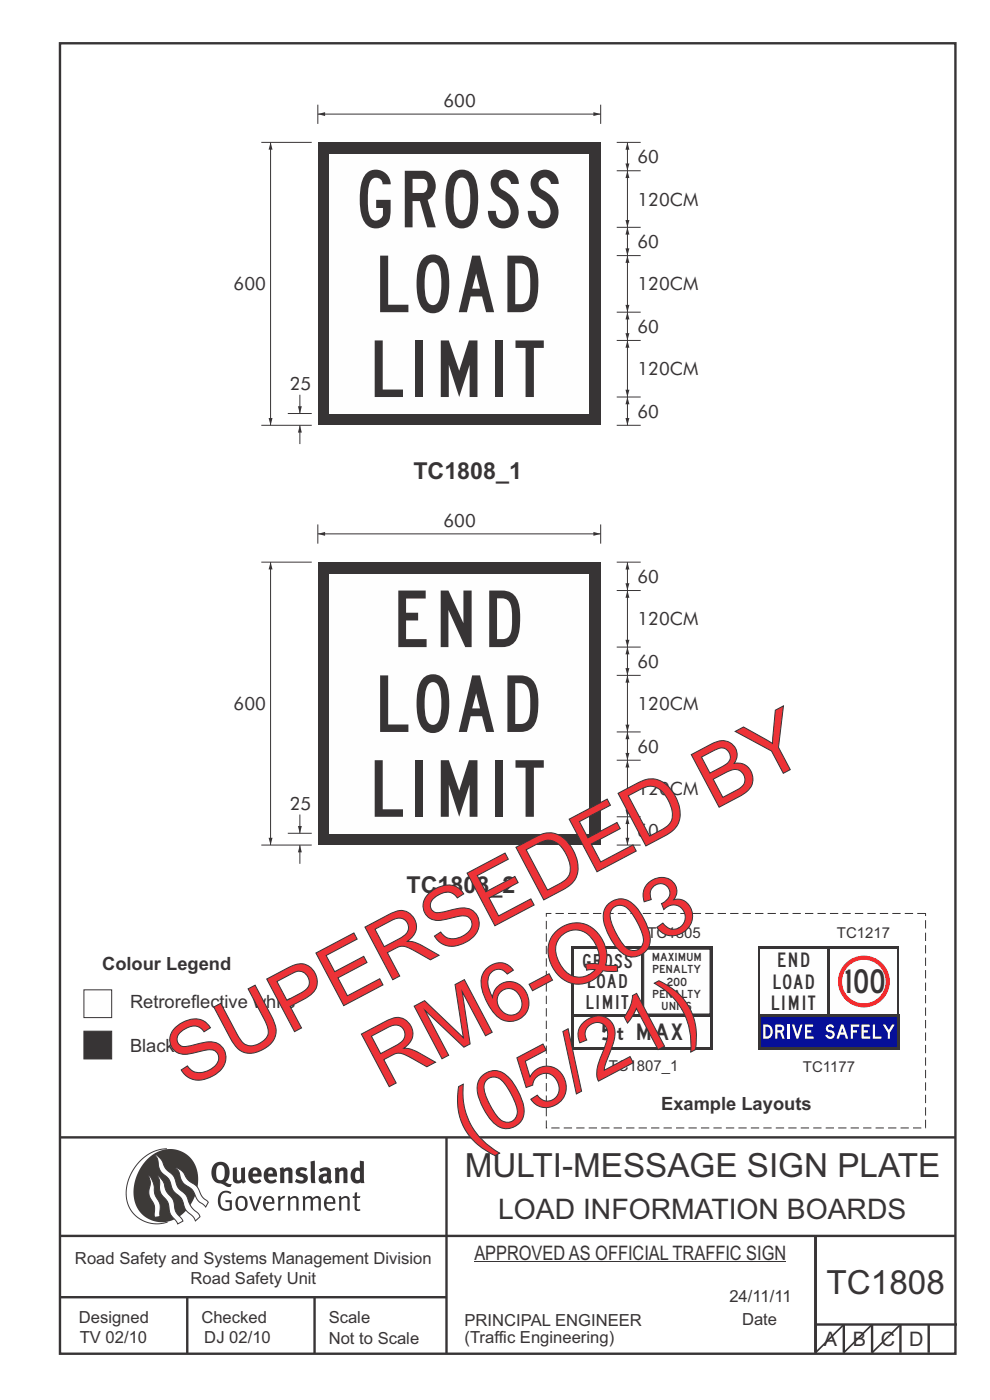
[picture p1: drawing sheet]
<svg xmlns="http://www.w3.org/2000/svg" width="210mm" height="297mm" viewBox="0 0 210 297" stroke-linecap="round" stroke-linejoin="round" font-family="sans-serif">
<g fill="none" stroke="#373435" stroke-width=".51">
<path d="M12.7 9.2h190v278h-190zM12.7 241.3h190M94.7 241.4v45.8M12.7 275.2h82M12.7 262.2h190.1M39.7 275.2v12M66.7 275.2v12M173 262.1v24.9M173 281h30M179 281v6M185 281v6M191 281v6"/>
<path d="M197 281v6"/>
</g>
<path d="M35.4 243.7a9.5 9.5 0 0 0-8.6 10.4 6.5 6.5 0 0 0 8.8 5.1" fill="none" stroke="#3d3a38" stroke-width=".21"/>
<path d="M31.3 245.9a6.1 6.1 0 0 1 7.3-1.6 6.1 6.1 0 0 1 3.4 6.6 8.8 8.8 0 0 1-7.2 8.4 6.1 6.1 0 0 1-6.4-7.5 10.5 10.5 0 0 1 2.9-5.9z" fill-rule="evenodd" fill="#3d3a38"/>
<g fill="#fefefe" stroke="#3d3a38" stroke-width=".21">
<path d="M31.6 249.4l.3 .3 .6 1.2 .4 2.5 1 2 .1 2.7-1.2 .2-.1-2.5-.9-1.8-.2-.7 .3-2.4z" fill-rule="evenodd"/>
<path d="M37.1 247.7l.6 .1 .9 .6 1.3 1.9 1.9 1.5 1.1 2.1 1.3 1.2-.6 1-1.6-1.5-1.2-2.2-2-1.5-.5-.9-.4-1.5z" fill-rule="evenodd"/>
<path d="M32.8 244.9l.4 .1 .9 .8 1 2.1 1.7 1.5 .9 2.5 1.7 1.6 1.2 2.5 1.6 1.6 .2 .5-1 .9-.4-.9-1.6-1.5-1-2.4-1.7-1.7-.9-2.4-1.8-1.7-.3-.9-.3-1.6z" fill-rule="evenodd"/>
<path d="M33.4 249.4l.5 .3 .7 1 .7 2 1.5 1.9 .5 2.5 1.4 1.8 .1 .1-1.1 .7-1.6-2.2-.6-2.5-1.4-1.9-.3-1v-1.6z" fill-rule="evenodd"/>
</g>
<g fill="#373435">
<path d="M46.8 253.1l.5-.4 .6-.1 .7 .1 .5 .3-.2 .3-.9-.3-.8 .2-.3 .7-.1 1.1 .1 .6 .3 .5 .5 .3 .6 .1 .4-.2v-1.3h-.8l-.1-.4h1.4v2l-.7 .2-.8 .1-.6-.2-.5-.5-.3-.8-.1-.9 .2-.8z" fill-rule="evenodd"/>
<path d="M50.7 254.3l.7-.2 .5 .5 .1 1.2-.2 .4-.3 .3h-.5l-.4-.4-.2-1.1zM50.4 254l-.5 1.1 .2 1.2 .8 .6 1-.2 .4-.4 .2-.5v-.8l-.2-.7-.3-.4-.5-.2h-.6z" fill-rule="evenodd"/>
<path d="M52.8 253.8l.5-.1 .9 2.6 .8-2.5h.5l-1.1 3h-.5z" fill-rule="evenodd"/>
<path d="M56.6 254.2l.4-.1 .4 .1 .2 .3 .1 .5h-1.4zM56.2 254l-.4 1v.7l.3 .6 .3 .4 .6 .2 1-.3 .2-.1-.2-.3-.6 .3-.7-.2-.3-.2-.1-.6v-.1h1.9l-.2-1.2-.8-.5-.5 .1z" fill-rule="evenodd"/>
<path d="M58.9 253.8l.5-.1 .1 .5 .4-.4 .6-.1-.2 .5-.4 .1-.4 .3v2.2h-.5z" fill-rule="evenodd"/>
<path d="M61 253.8h.5a.24 .24 0 0 0 .1 .3 .24 .24 0 0 0 .3-.2l.8-.2 .6 .5v2.6h-.4l-.1-2.3-.1-.3-.3-.1-.8 .5v2.2h-.5z" fill-rule="evenodd"/>
<path d="M64.2 253.8h.4a.23 .23 0 0 0 .2 .3 .23 .23 0 0 0 .3-.2l.5-.2 .5 .2a.23 .23 0 0 0 .3 .2 .23 .23 0 0 0 .2-.1l.8-.3 .6 .4 .1 2.7h-.5v-2.3l-.1-.3-.3-.1-.8 .5v2.2h-.5v-2.3l-.1-.3h-.3l-.8 .4v2.2h-.4z" fill-rule="evenodd"/>
<path d="M69.5 254.2l.5-.1 .4 .1 .2 .8h-1.3zM69.2 254l-.5 1 .1 .7 .2 .6 .4 .4 .4 .2 1.1-.3 .2-.1-.2-.3-.6 .3-.7-.2-.3-.3v-.6h1.9l-.2-1.2-.4-.3-.5-.2-.5 .1z" fill-rule="evenodd"/>
<path d="M71.8 253.8h.5a.24 .24 0 0 0 .1 .3 .24 .24 0 0 0 .4-.2l.7-.2 .6 .5 .1 2.6h-.5v-2.3l-.1-.3-.4-.1-.8 .5v2.2h-.5z" fill-rule="evenodd"/>
<path d="M75.3 253l.5-.1-.1 .9h.8l-.2 .3h-.6v2.2l.2 .2h.5v.3l-.2 .1-.6-.1-.4-.3v-2.4h-.4v-.3h.4z" fill-rule="evenodd"/>
<path d="M46.2 247.4l.4-.2h.4l.6 .6v1.8l-.2 .5-.4 .2h-.7l-.3-.5-.1-1.6zM45.5 246.9l-.4 .7-.2 .8v1l.3 .9 .7 .6 1 .2 1.6 .7 .4-.1 .3-.5h-.6l-.8-.4 .7-.9 .2-1.5a1.91 1.91 0 0 0-1.1-1.8 1.91 1.91 0 0 0-2.1 .3z" fill-rule="evenodd"/>
<path d="M49.4 247.8l.8-.2 .1 2.5 .1 .2 .3 .1 .4-.3v-2.3l.9-.2v2.6l.2 .5-.7 .3a.39 .39 0 0 0-.7 0h-.8l-.5-.4z" fill-rule="evenodd"/>
<path d="M53.8 248.4l.3-.1h.3l.2 .7h-1zM53.1 248l-.3 .5-.1 .8v.7l.4 .6 .5 .4 .6 .1 .7-.1 .6-.4-.4-.5-.4 .3h-.5l-.4-.1-.2-.4v-.3h1.9l-.1-1-.3-.6-1-.4-.5 .1z" fill-rule="evenodd"/>
<path d="M57.1 248.4l.2-.1h.4l.2 .7h-1zM56.4 248l-.4 .6-.1 .8 .1 .7 .4 .5 .5 .4 .6 .1 .6-.1 .6-.4-.3-.5-.6 .3h-.5l-.4-.6v-.2h1.9l-.1-1-.3-.6-.5-.3-.5-.1-.5 .1z" fill-rule="evenodd"/>
<path d="M59.3 247.8l.8-.2 .1 .4 1-.4 .7 .3 .1 .5v2.6h-.8v-2.3l-.3-.3-.6 .3v2.3h-.9z" fill-rule="evenodd"/>
<path d="M63 248l.9-.4 1.3 .3-.3 .6-.9-.2-.3 .2 .1 .3 1 .3 .4 .4v.8l-.4 .6-1.1 .2-1.1-.4 .3-.6 1 .4 .3-.1 .2-.3-.2-.3-.9-.3-.4-.3-.2-.6z" fill-rule="evenodd"/>
<path d="M68.6 249.7l.7-.2v.8l-.3 .2-.3-.1-.2-.3zM67.6 248.1l.4 .6 .8-.4 .5 .2a.35 .35 0 0 1 0 .5 .35 .35 0 0 1-.5 0l-1 .4-.2 .9 .2 .4 .3 .3h1.1a.49 .49 0 0 1 .8 .2l.5-.6-.3-.4v-1.7l-.2-.5-.4-.3-.6-.1z" fill-rule="evenodd"/>
<path d="M71 247.8l.8-.2 .1 .4 .9-.4 .7 .3 .2 .5v2.6h-.8l-.1-2.3-.2-.3-.6 .3v2.3h-.9z" fill-rule="evenodd"/>
<path d="M75.6 248.5l.3-.1 .4 .2v1.5l-.3 .2h-.4l-.2-.4-.1-.9zM76.3 246.2v1.3a.19 .19 0 0 1 0 .3 .19 .19 0 0 1-.3-.1l-.8 .1-.6 .5-.2 .9 .1 1 .3 .5 .6 .3h.6l.5-.2v.2h.8l-.1-4.6z" fill-rule="evenodd"/>
<path d="M65.9 246.4l.9-.2 .1 4.8h-.8l-.1-.3z" fill-rule="evenodd"/>
</g>
<path d="M100.6 267.7h66.2" fill="none" stroke="#373435" stroke-width=".21"/>
<path d="M17.8 218.8h5.9v5.8h-5.9z" fill-rule="evenodd" fill="#373435" stroke="#373435" stroke-width=".21"/>
<path d="M17.8 210h5.9v5.9h-5.9z" fill-rule="evenodd" fill="#fefefe" stroke="#373435" stroke-width=".21"/>
<path d="M67.4 119.3h60v60h-60z" fill-rule="evenodd" fill="#373435"/>
<path d="M69.9 121.8h55v55h-55z" fill-rule="evenodd" fill="#fefefe"/>
<path d="M67.4 113.3h60" fill="none" stroke="#373435" stroke-width=".21"/>
<g fill="#373435">
<path d="M125.9 112.8l1.5 .5-1.5 .4z"/>
<path d="M67.4 113.3l1.6-.5v.9z"/>
</g>
<path d="M67.4 111.3v4M127.4 111.3v4M133.1 173.3v6" fill="none" stroke="#373435" stroke-width=".21"/>
<g fill="#373435">
<path d="M132.7 177.7h.8l-.4 1.6z"/>
<path d="M133.1 173.3l.4 1.5h-.8z"/>
</g>
<path d="M133.1 161.3v12" fill="none" stroke="#373435" stroke-width=".21"/>
<g fill="#373435">
<path d="M132.7 171.7h.8l-.4 1.6z"/>
<path d="M133.1 161.3l.4 1.5h-.8z"/>
</g>
<path d="M133.1 143.3v12" fill="none" stroke="#373435" stroke-width=".21"/>
<g fill="#373435">
<path d="M132.7 153.7h.8l-.4 1.6z"/>
<path d="M133.1 143.3l.4 1.5h-.8z"/>
</g>
<path d="M133.1 125.3v12" fill="none" stroke="#373435" stroke-width=".21"/>
<g fill="#373435">
<path d="M132.7 135.7h.8l-.4 1.6z"/>
<path d="M133.1 125.3l.4 1.5h-.8z"/>
</g>
<path d="M130.8 137.3h5.1M130.8 125.3h5.1M130.8 155.3h5.1M130.8 143.3h5.1M133.1 155.3v6M130.8 179.3h5.1M130.8 173.3h5.1M130.8 161.3h5.1" fill="none" stroke="#373435" stroke-width=".21"/>
<g fill="#373435">
<path d="M132.7 159.7h.8l-.4 1.6z"/>
<path d="M133.1 155.3l.4 1.5h-.8z"/>
</g>
<path d="M133.1 137.3v6" fill="none" stroke="#373435" stroke-width=".21"/>
<g fill="#373435">
<path d="M132.7 141.7h.8l-.4 1.6z"/>
<path d="M133.1 137.3l.4 1.5h-.8z"/>
</g>
<path d="M133.1 119.3v6" fill="none" stroke="#373435" stroke-width=".21"/>
<g fill="#373435">
<path d="M132.7 123.7h.8l-.4 1.6z"/>
<path d="M133.1 119.3l.4 1.5h-.8z"/>
</g>
<path d="M130.8 119.3h5.1M63.6 172.8v4" fill="none" stroke="#373435" stroke-width=".21"/>
<path d="M63.2 175.2h.8l-.4 1.6z" fill="#373435"/>
<path d="M63.6 179.3v4" fill="none" stroke="#373435" stroke-width=".21"/>
<path d="M63.6 179.3l.4 1.5h-.8z" fill="#373435"/>
<path d="M55.4 119.3h10.7M57.4 119.3v60M55.4 179.3h10.7M61 176.8h5.1" fill="none" stroke="#373435" stroke-width=".21"/>
<g fill="#373435">
<path d="M57 177.7h.8l-.4 1.6z"/>
<path d="M57.4 119.3l.4 1.5h-.8z"/>
<path d="M67.4 30.2h60v60h-60z" fill-rule="evenodd"/>
</g>
<path d="M69.9 32.7h55v55h-55z" fill-rule="evenodd" fill="#fefefe"/>
<path d="M67.4 24.2h60" fill="none" stroke="#373435" stroke-width=".21"/>
<g fill="#373435">
<path d="M125.9 23.8l1.5 .4-1.5 .4z"/>
<path d="M67.4 24.2l1.6-.4v.8z"/>
</g>
<path d="M67.4 22.2v4.1M127.4 22.2v4.1M133.1 84.2v6" fill="none" stroke="#373435" stroke-width=".21"/>
<g fill="#373435">
<path d="M132.7 88.7h.8l-.4 1.5z"/>
<path d="M133.1 84.2l.4 1.6h-.8z"/>
</g>
<path d="M133.1 72.2v12" fill="none" stroke="#373435" stroke-width=".21"/>
<g fill="#373435">
<path d="M132.7 82.7h.8l-.4 1.5z"/>
<path d="M133.1 72.2l.4 1.6h-.8z"/>
</g>
<path d="M133.1 54.2v12" fill="none" stroke="#373435" stroke-width=".21"/>
<g fill="#373435">
<path d="M132.7 64.7h.8l-.4 1.5z"/>
<path d="M133.1 54.2l.4 1.6h-.8z"/>
</g>
<path d="M133.1 36.2v12" fill="none" stroke="#373435" stroke-width=".21"/>
<g fill="#373435">
<path d="M132.7 46.7h.8l-.4 1.5z"/>
<path d="M133.1 36.2l.4 1.6h-.8z"/>
</g>
<path d="M130.8 36.2h5.1M130.8 48.2h5.1M130.8 54.2h5.1M130.8 66.2h5.1M130.8 72.2h5.1M133.1 66.2v6M130.8 90.2h5.1M130.8 84.2h5.1" fill="none" stroke="#373435" stroke-width=".21"/>
<g fill="#373435">
<path d="M132.7 70.7h.8l-.4 1.5z"/>
<path d="M133.1 66.2l.4 1.6h-.8z"/>
</g>
<path d="M133.1 48.2v6" fill="none" stroke="#373435" stroke-width=".21"/>
<g fill="#373435">
<path d="M132.7 52.7h.8l-.4 1.5z"/>
<path d="M133.1 48.2l.4 1.6h-.8z"/>
</g>
<path d="M133.1 30.2v6" fill="none" stroke="#373435" stroke-width=".21"/>
<g fill="#373435">
<path d="M132.7 34.7h.8l-.4 1.5z"/>
<path d="M133.1 30.2l.4 1.6h-.8z"/>
</g>
<path d="M130.8 30.2h5.1M63.6 83.7v4" fill="none" stroke="#373435" stroke-width=".21"/>
<path d="M63.2 86.2h.8l-.4 1.5z" fill="#373435"/>
<path d="M63.6 90.2v4" fill="none" stroke="#373435" stroke-width=".21"/>
<path d="M63.6 90.2l.4 1.6h-.8z" fill="#373435"/>
<path d="M55.4 30.2h10.7M57.4 30.2v60M55.4 90.2h10.7M61 87.7h5.1" fill="none" stroke="#373435" stroke-width=".21"/>
<g fill="#373435">
<path d="M57 88.7h.8l-.4 1.5z"/>
<path d="M57.4 30.2l.4 1.5h-.8z"/>
</g>
<path d="M179 281l-6 6M185 281l-6 6M191 281l-6 6" fill="none" stroke="#373435" stroke-width=".35"/>
<g fill="#373435">
<path d="M160.8 200.7h15v15h-15z" fill-rule="evenodd"/>
<path d="M175.8 200.7h15v15h-15z" fill-rule="evenodd"/>
<path d="M160.8 215.1h30v7.5h-30z" fill-rule="evenodd"/>
</g>
<g fill="#fefefe">
<path d="M161.4 201.3h14v13.8h-14z" fill-rule="evenodd"/>
<path d="M176.1 201.3h14v13.8h-14z" fill-rule="evenodd"/>
</g>
<circle cx="183.3" cy="208.2" r="5.5" fill="#f32c2e"/>
<circle cx="183.2" cy="208.2" r="4.6" fill="#fefefe"/>
<path d="M161.4 215.7h28.7v6.3h-28.7z" fill-rule="evenodd" fill="#060f98"/>
<g fill="#fefefe">
<path d="M161.9 217.3v3a1.58 1.58 0 0 0 1.7-.4 1.58 1.58 0 0 0-.9-2.6zM162.4 217.8a1.02 1.02 0 0 1 1 1 1.02 1.02 0 0 1-1 1.1z" fill-rule="evenodd"/>
<path d="M164.9 217.8h.6a.37 .37 0 0 1 .4 .4 .37 .37 0 0 1-.4 .4h-.6zM164.4 217.3v3h.5v-1.3h.6l.5 1.3h.5l-.6-1.4a.84 .84 0 0 0 .4-.9 .84 .84 0 0 0-.7-.7z" fill-rule="evenodd"/>
<path d="M167 217.3h.5v3h-.5z" fill-rule="evenodd"/>
<path d="M168 217.3h.5l.6 2.1 .7-2.1h.4l-.9 3h-.4z" fill-rule="evenodd"/>
<path d="M170.8 217.3h1.7v.5h-1.3v.8h.9v.4h-.9v.9h1.4v.4h-1.8z" fill-rule="evenodd"/>
<path d="M175.5 217.5a.9 .9 0 0 1 1.5 .4l-.5 .2a.42 .42 0 0 0-.6-.3 .42 .42 0 0 0 0 .7 .99 .99 0 0 1 1.1 .7 .99 .99 0 0 1-.6 1.2 .99 .99 0 0 1-1.2-.6l-.1-.2 .4-.1a.51 .51 0 0 0 .7 .5 .51 .51 0 0 0 .1-.9 .92 .92 0 0 1-1-.5 .92 .92 0 0 1 .2-1.1z" fill-rule="evenodd"/>
<path d="M178.4 217.3h.5l1 3h-.5l-.3-.8h-.9l-.3 .8h-.5zM178.7 218.1l-.3 .9h.6z" fill-rule="evenodd"/>
<path d="M180.4 217.3h1.9v.5h-1.4v.8h.9v.4h-.9v1.3h-.5z" fill-rule="evenodd"/>
<path d="M182.8 217.3h1.7v.5h-1.3v.8h.9v.4h-.9v.9h1.4v.4h-1.8z" fill-rule="evenodd"/>
<path d="M185.1 217.3h.5v2.6h1.4v.4h-1.9z" fill-rule="evenodd"/>
<path d="M187.3 217.3h.5l.7 1.2 .7-1.2h.6l-1 1.8v1.2h-.5v-1.2z" fill-rule="evenodd"/>
</g>
<path d="M115.9 193.8h80.4v45.5h-80.4z" fill="none" stroke="#373435" stroke-width=".21" stroke-dasharray="1.8 .9" stroke-linecap="butt"/>
<g fill="#373435">
<path d="M121.2 200.7h15v15h-15z" fill-rule="evenodd"/>
<path d="M136.2 200.7h15v15h-15z" fill-rule="evenodd"/>
</g>
<path d="M121.9 201.3h14v13.8h-14z" fill-rule="evenodd" fill="#fefefe"/>
<path d="M121.2 215.1h30v7.5h-30z" fill-rule="evenodd" fill="#373435"/>
<path d="M121.9 215.7h28.7v6.3h-28.7z" fill-rule="evenodd" fill="#fefefe"/>
<path d="M136.5 201.4h14.1v13.7h-14.1z" fill-rule="evenodd" fill="#fefefe" stroke="#373435" stroke-width=".21"/>
<g font-size="17.6" fill="#ed3237">
<text x="39.6" y="230.9" transform="rotate(-28 39.6 230.9)">SUPERSEDED BY</text>
<text x="81.3" y="231.2" transform="rotate(-28 81.3 231.2)">RM6-Q03</text>
<text x="99.6" y="243.8" transform="rotate(-28 99.6 243.8)">(05/21)</text>
</g>
<g font-size="12" fill="#373435">
<text x="76.3" y="48.2">GROSS</text>
<text x="80.6" y="66.2">LOAD</text>
<text x="79.5" y="84.2">LIMIT</text>
<text x="84.5" y="137.3">END</text>
<text x="80.6" y="155.3">LOAD</text>
<text x="79.5" y="173.3">LIMIT</text>
</g>
<g font-size="7.1" fill="#373435">
<text x="98.6" y="249.6">MULTI-MESSAGE SIGN PLATE</text>
<text x="175.3" y="274.5">TC1808</text>
</g>
<text font-size="6" fill="#373435" x="105.7" y="258.6">LOAD INFORMATION BOARDS</text>
<text font-size="5" fill="#373435" x="179.4" y="210.7">100</text>
<g font-size="4.9" fill="#373435">
<text x="87.7" y="101.7">TC1808_1</text>
<text x="86.3" y="189.5">TC1808_2</text>
</g>
<g font-size="4.2" fill="#373435">
<text x="100.6" y="267.2">APPROVED AS OFFICIAL TRAFFIC SIGN</text>
<text x="174.7" y="285.6">A</text>
<text x="180.9" y="285.6">B</text>
<text x="186.9" y="285.6">C</text>
<text x="192.8" y="285.6">D</text>
</g>
<g font-size="3.9" fill="#373435">
<text x="94.1" y="22.7">600</text>
<text x="135.2" y="34.6">60</text>
<text x="135.2" y="43.6">120CM</text>
<text x="135.2" y="52.6">60</text>
<text x="49.5" y="61.6">600</text>
<text x="135.2" y="61.6">120CM</text>
<text x="135.2" y="70.6">60</text>
<text x="61.4" y="82.7">25</text>
<text x="135.2" y="79.6">120CM</text>
<text x="135.2" y="88.6">60</text>
<text x="94.1" y="111.7">600</text>
<text x="135.2" y="123.6">60</text>
<text x="135.2" y="132.7">120CM</text>
<text x="135.2" y="141.6">60</text>
<text x="49.5" y="150.7">600</text>
<text x="135.2" y="150.7">120CM</text>
<text x="135.2" y="159.6">60</text>
<text x="61.4" y="171.8">25</text>
<text x="135.2" y="168.7">120CM</text>
<text x="135.2" y="177.6">60</text>
<text x="21.7" y="205.9">Colour Legend</text>
<text x="27.6" y="213.9">Retroreflective white</text>
<text x="27.6" y="223.1">Black</text>
<text x="140.2" y="235.5">Example Layouts</text>
</g>
<g font-size="3.5" fill="#373435">
<text x="127.7" y="220.6">5</text>
<text x="135.2" y="220.6">MAX</text>
<text x="15.9" y="268.1">Road Safety and Systems Management Division</text>
<text x="40.4" y="272.5">Road Safety Unit</text>
<text x="16.7" y="280.6">Designed</text>
<text x="42.7" y="280.6">Checked</text>
<text x="69.7" y="280.6">Scale</text>
<text x="98.5" y="281.3">PRINCIPAL ENGINEER</text>
<text x="154.7" y="276.2">24/11/11</text>
<text x="157.4" y="281.2">Date</text>
<text x="16.9" y="284.8">TV 02/10</text>
<text x="43.3" y="284.9">DJ 02/10</text>
<text x="69.7" y="285.2">Not to Scale</text>
<text x="98.5" y="284.8">(Traffic Engineering)</text>
</g>
<g font-size="3.2" fill="#373435">
<text x="137.3" y="199">TC1805</text>
<text x="177.5" y="199">TC1217</text>
<text x="129.1" y="227.1">TC1807_1</text>
<text x="170.3" y="227.4">TC1177</text>
</g>
<g font-size="3.1" fill="#373435">
<text x="164.1" y="209.8">LOAD</text>
<text x="165.1" y="205.1">END</text>
<text x="163.8" y="214.4">LIMIT</text>
</g>
<g font-size="2.9" fill="#373435">
<text x="123.7" y="205.3">GROSS</text>
<text x="124.8" y="209.7">LOAD</text>
<text x="124.5" y="214.1">LIMIT</text>
</g>
<text font-size="2.6" fill="#373435" x="130.9" y="220.6">t</text>
<g font-size="1.7" fill="#373435">
<text x="138.5" y="203.9">MAXIMUM</text>
<text x="138.5" y="206.5">PENALTY</text>
<text x="141.5" y="209.1">200</text>
<text x="138.5" y="211.7">PENALTY</text>
<text x="140.5" y="214.3">UNITS</text>
</g>
</svg>
